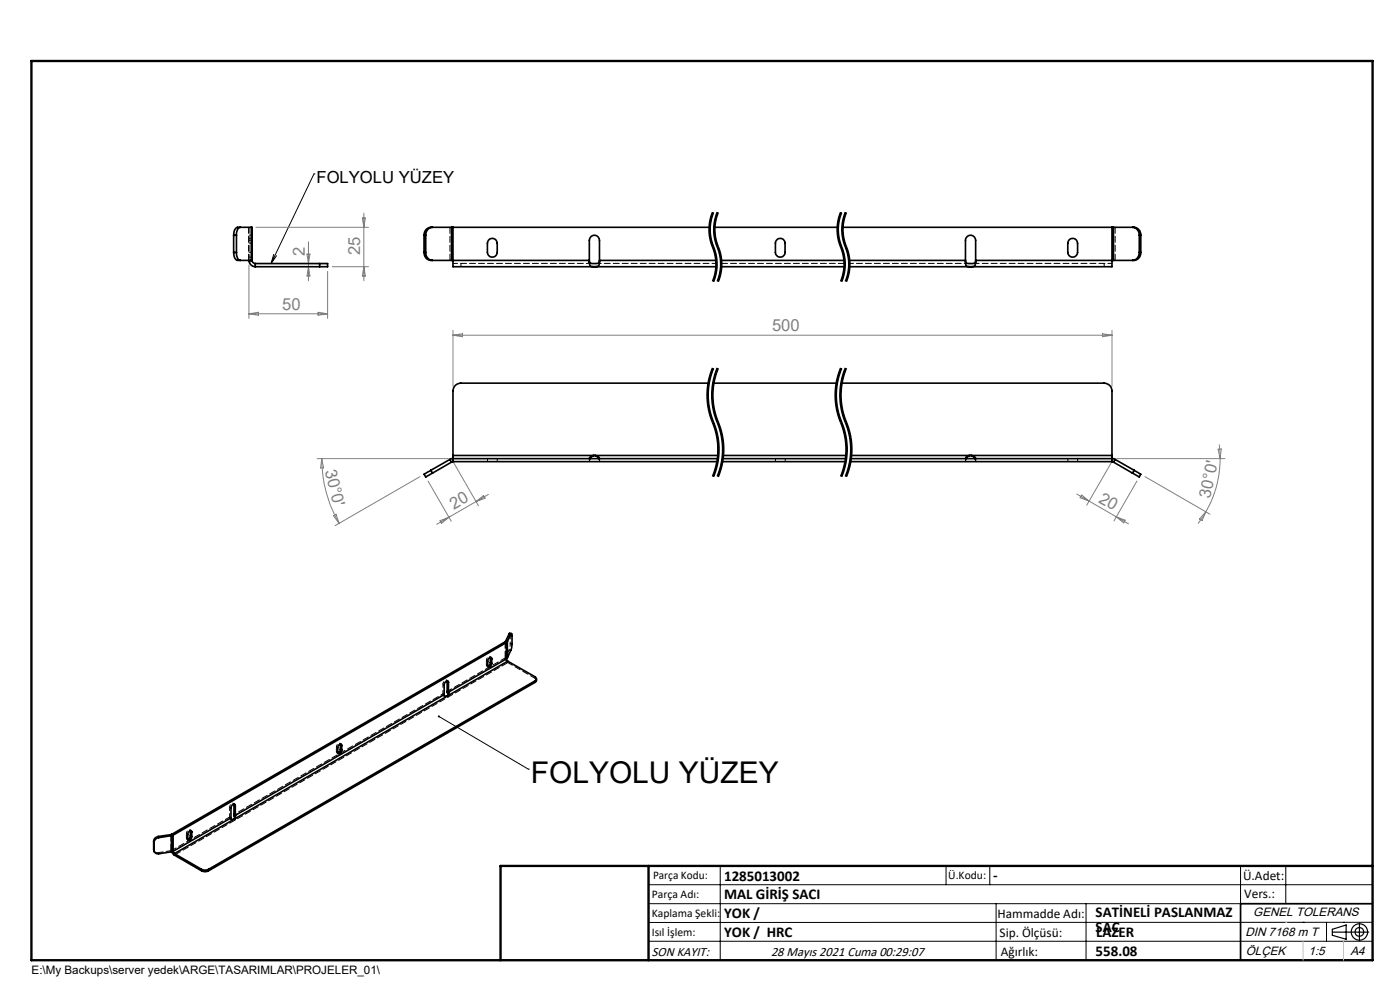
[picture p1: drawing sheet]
<svg xmlns="http://www.w3.org/2000/svg" width="297mm" height="210mm" viewBox="0 0 297 210" stroke-linecap="round" stroke-linejoin="round" font-family="sans-serif">
<path d="M151.3 45a9.5 9.5 0 0 0 0 7.4M151.3 52.4a9.5 9.5 0 0 1 0 7.3M152.3 45a9.5 9.5 0 0 0 0 7.4M152.3 52.4a9.5 9.5 0 0 1 0 7.3M178.4 45a9.5 9.5 0 0 0 0 7.4M178.4 52.4a9.5 9.5 0 0 1 0 7.3M179.4 45a9.5 9.5 0 0 0 0 7.4M179.4 52.4a9.5 9.5 0 0 1 0 7.3" fill="none" stroke="#000" stroke-width=".21" stroke-dasharray="6.3 1.3 1.3 1.3" stroke-dashoffset="4.5" stroke-linecap="butt"/>
<g fill="none" stroke="#000" stroke-width=".21">
<path d="M66.6 36.9h.1M66.6 36.9l-9.1 19M58.1 54l-.6 1.9M58.7 54.2l-1.2 1.7M150.4 48l.1 2.3 .8 2.6M150.7 48.9l.2 1.8 .5 1.4M151.1 45l-.5 1.7-.2 1.3M151.3 52.8l.5 2.6M151.3 45a10 10 0 0 0 .3 8.2 9.5 9.5 0 0 1-.3 6.5M151.4 52.1v.2zM151.4 48a10.1 10.1 0 0 0 .9 4.9M151.4 45.1l-.5 1.7-.2 2.1"/>
<path d="M151.4 52.3l.5 1.3M151.7 48.9l.3 2.2 .9 2.5M151.8 55.4l-.1 2.2-.6 2.1M151.9 53.6l.2 1.3M152.1 57.6l-.7 2.2M152.1 45l-.5 1.7-.2 1.3M152.1 54.9l.1 .9M152.2 56.7l-.1 .9M152.2 55.8v.9M152.3 52.8l.1 .5M152.3 45a9.9 9.9 0 0 0 .3 8.2 9.5 9.5 0 0 1-.3 6.5M152.4 53.3l.4 2.1"/>
<path d="M152.4 58.8l-.3 .9M152.4 45.1l-.5 1.7-.2 2.1M152.8 55.4v1.7l-.4 1.7M152.9 53.6l.2 1.3M153.1 57.6l-.7 2.2M153.1 54.9l.1 .9M153.2 56.7l-.1 .9M153.2 55.8v.9M177.6 48a10.1 10.1 0 0 0 .8 4.9M177.9 48.9l.3 2.2 .8 2.5M178.3 45l-.6 1.7-.1 1.3M178.4 52.8l.6 2.6"/>
<path d="M178.4 59.2l-.1 .5M178.4 45a9.9 9.9 0 0 0 .4 8.2 9.5 9.5 0 0 1-.4 6.5M178.6 48a10.1 10.1 0 0 0 .8 4.9M178.6 45.1l-.5 1.7-.2 2.1M178.9 48.9l.3 2.2 .8 2.5M179 55.4l-.1 1.7-.5 2.1M179 53.6l.2 .9M179.2 57.6l-.6 2.2M179.2 54.5l.1 .4M179.3 45l-.6 1.7-.1 1.3M179.3 54.9l.1 .9M179.3 56.7l-.1 .9"/>
<path d="M179.4 55.8l-.1 .9M179.4 52.8l.6 2.6M179.4 45a9.9 9.9 0 0 0 .4 8.2 9.5 9.5 0 0 1-.4 6.5M179.6 45.1l-.5 1.7-.2 2.1M180 55.4l-.1 2.2-.6 2.1M180 53.6l.3 1.3M180.2 57.6l-.6 2.2M180.3 54.9l.1 .9M180.3 56.7l-.1 .9M180.4 55.8l-.1 .9M151.1 78l-.7 2.2a15.1 15.1 0 0 0-.4 5M151.3 78.1a15.4 15.4 0 0 0 .4 12.5 15 15 0 0 1-.4 10.5"/>
<path d="M151.4 78.1l-.8 2.7M152.1 78l-.7 2.2a15.1 15.1 0 0 0-.4 5M152.3 78.1a15.4 15.4 0 0 0 .4 12.5 15 15 0 0 1-.4 10.5M152.4 78.1l-.8 2.7M178.3 78l-.7 2.2a15.1 15.1 0 0 0-.4 5M178.4 78.1a15.4 15.4 0 0 0 .4 12.5 15 15 0 0 1-.4 10.5M178.6 78.1l-.8 2.7M179.3 78l-1 3.3M179.4 78.1a15.4 15.4 0 0 0 .4 12.5 15 15 0 0 1-.4 10.5M179.6 78.1l-.7 2.2M150 85.3l.3 1.6 .6 2.2M150.4 82.4v3.4l.3 1.6 .6 1.9"/>
<path d="M150.6 80.8l-.2 1.6M150.9 89.1l.8 2.1M151 85.3l.3 1.6 .6 2.2M151.3 89.3l.1 .2zM151.4 82.4a17.3 17.3 0 0 0 1.6 8.7l.6 3.4M151.4 89.5a15.1 15.1 0 0 1 1.2 5M151.6 80.8l-.2 1.6M151.7 91.2l.5 2.8M151.7 99.4l-.6 1.6M151.9 89.1l.9 2.7 .4 2.2M152.2 93.9a14.8 14.8 0 0 1-.5 5.6M152.5 96.8l-.2 1.6-.7 2.2"/>
<path d="M152.6 94.5l-.1 2.3M153.2 93.9a14.8 14.8 0 0 1-1.1 7.1M153.5 96.8l-.2 1.6-.7 2.2M153.6 94.5l-.1 2.3M177.2 85.3l.2 1.6 .7 2.2M177.5 82.4a17.3 17.3 0 0 0 1.7 8.7M177.8 80.8l-.3 1.6M178.1 89.1l.9 2.7 .4 2.2M178.2 85.3l.1 1.1M178.3 81.3l-.2 2.2 .1 1.7M178.3 86.4l.8 2.7M178.5 82.4v2.8l.4 2.2"/>
<path d="M178.8 80.8l-.3 1.6M178.9 87.4l.5 1.6a15.7 15.7 0 0 1 1.4 5.5M178.9 80.3l-.1 .5M179.1 89.1l.9 2.7 .4 2.2M179.2 99.6l-.4 1M179.2 91.1l.5 2.8M179.4 93.9a14.8 14.8 0 0 1-1.1 7.1M179.7 96.8l-.5 2.8M179.7 93.9l.1 .6M179.8 94.5l-.1 2.3M180.4 93.9a14.8 14.8 0 0 1-1.1 7.1M180.7 96.8l-.2 1.6-.7 2.2"/>
<path d="M180.8 94.5l-.1 2.3M151.6 100.6l-.2 .6M152.6 100.6l-.2 .6M178.8 100.6l-.2 .6M179.8 100.6l-.2 .6M93.1 152l19 11.2M112.1 163.2h.1M137.6 187.7h153.6M137.6 191.7h153.6M137.6 199.7h153.6M152.8 183.7v20M200.7 183.7v4"/>
<path d="M210 183.7v4M211.3 191.7v12M230.4 191.7v12M263.2 183.7v20M272.8 183.7v8M276.4 195.6h.1M281.4 195.6v4.1M285 195.6h.1M291.2 195.6l-153.6 .1"/>
</g>
<path d="M151.3 78.1a15 15 0 0 0 0 11.5M152.3 78.1a15 15 0 0 0 0 11.5M178.4 78.1a15 15 0 0 0 0 11.5M179.4 78.1a15 15 0 0 0 0 11.5M151.3 89.6a15 15 0 0 1 0 11.5M152.3 89.6a15 15 0 0 1 0 11.5M178.4 89.6a15 15 0 0 1 0 11.5M179.4 89.6a15 15 0 0 1 0 11.5" fill="none" stroke="#000" stroke-width=".21" stroke-dasharray="6.3 1.3 1.3 1.3" stroke-dashoffset="2.3" stroke-linecap="butt"/>
<g fill="none" stroke="#000" stroke-width=".25">
<path d="M282.6 197.7h7.8M282.6 197.1l3-.9v3l-3-.8zM288.4 195.8v3.8M106.2 203.7h185"/>
<circle cx="288.4" cy="197.7" r="1.74"/>
<circle cx="288.4" cy="197.7" r=".93"/>
</g>
<g fill="none" stroke="#808080" stroke-width=".21">
<path d="M52.8 56.2v11.3M54.3 48.2h23.9M65.1 53.9h.7l-.4 2zM65.4 56.6l.4 2h-.7zM65.4 51.3v8.3M69.5 57.6v9.9M70.5 56.6h7.7M76.9 46.2h.6l-.3 2zM77.2 45.2v14.4M77.2 56.6l.3 2h-.6zM52.8 66.6h16.7M52.8 66.6l2-.4v.7z"/>
<path d="M67.5 66.2l2 .4-2 .3zM96.1 70.1v11.8M96.1 71.1h139.8M96.1 71.1l2-.3v.6zM233.9 70.8l2 .3-2 .3zM235.9 70.1v11.8M67.3 97.3h27.8M68.3 97.3a27.7 27.7 0 0 0 3.6 13.7M68.3 97.3l.4 2h-.7zM96.2 98.1l5.3 9.2M235.8 98.1l-5.3 9.1M236.9 97.3h23"/>
<path d="M258.4 95.3l.7-.1-.3 2.1zM258.7 94.3l.1 3M258.8 97.3a22.2 22.2 0 0 1-3 11.3M70.7 109.4l.6-.3 .6 1.9zM89.1 101.1l-18 10.4M90.8 102.1l4.9 8.5M93.3 110.4l1.9-.7-1.5 1.3zM95.2 109.7l-2.6 1.5M101 106.4l-5.8 3.3M101 106.4l1.6-1.3 .3 .6zM103.6 104.9l-2.6 1.5M228.4 104.8l2.6 1.5"/>
<path d="M229.5 105l1.5 1.3-1.9-.7zM231 106.3l8.4 4.8M236.8 109.6l1.9 .7-.3 .6zM241.2 102.1l-4.9 8.4M242.9 101.1l13.8 8M255.8 108.6l-1.7 2.4M255.8 108.6l-.8 1.8-.5-.3z"/>
</g>
<g fill="none" stroke="#000" stroke-width=".35">
<path d="M49.6 53.5a1.51 1.51 0 0 0 .8 1.7h2.9M49.6 49.9h.6M49.6 53.5h.6M49.6 49.9v3.6M50.2 53.5a1.45 1.45 0 0 0 .8 1.7M50.2 49.9v3.6M51 48.2a1.45 1.45 0 0 0-.8 1.7M52.8 55.2a1.39 1.39 0 0 0 1.4 1.4M53.3 48.2h-2.9a1.51 1.51 0 0 0-.8 1.7M53.3 48.2h.2v7M53.3 55.2h.2M53.3 48.2v7"/>
<path d="M53.5 55.2a.73 .73 0 0 0 .7 .7M54.2 55.9v.7M54.2 55.9h13.6M54.2 56.6h13.6M67.8 55.9h1.7v.7h-1.7M67.8 55.9v.7M90 53.5a1.58 1.58 0 0 0 1.4 1.7h4.4M90 49.9h.3M90 53.5h.3M90 49.9v3.6M90.3 53.5a1.58 1.58 0 0 0 1.5 1.7M90.3 49.9v3.6"/>
<path d="M91.8 48.2a1.58 1.58 0 0 0-1.5 1.7M95.8 48.2h-4.4a1.58 1.58 0 0 0-1.4 1.7M95.8 55.2h.3M95.8 48.2h.3M95.8 48.2v7M96.1 55.2v1.4h55.9M96.1 55.2h28.9M96.1 48.2h54.4M96.1 48.2v7M103.6 50.9a1.04 1.04 0 0 1 1.2-.3 1.04 1.04 0 0 1 .7 1v1.9a1.04 1.04 0 0 1-1.1 1 1.04 1.04 0 0 1-1-1v-1.9zM125 55.2v.1a1.01 1.01 0 0 0 .3 1.1 1.01 1.01 0 0 0 1.2 .1 .92 .92 0 0 0 .7-1.1v-.2M125 55.2v-4.2a1.08 1.08 0 0 1 1.1-1.1 1.08 1.08 0 0 1 1.1 1.1v4.2"/>
<path d="M125 55.4l.1 .2a1.86 1.86 0 0 0 2 0l.1-.2M127.2 55.2h24.7M151.5 48.2h26.2M153 55.2h26.1M153 56.6h26.1M164.7 50.9a1.02 1.02 0 0 1 1.2-.3 1.02 1.02 0 0 1 .6 1v1.9a1.02 1.02 0 0 1-1 1 1.02 1.02 0 0 1-1-1v-1.9zM178.7 48.2h57.2M180.1 55.2h24.7M204.8 55.2v.3a.84 .84 0 0 0 .2 .9 .84 .84 0 0 0 .9 .2 .91 .91 0 0 0 .9-.3 .91 .91 0 0 0 .2-.9v-.2M204.8 55.2v-4.2a1.08 1.08 0 0 1 1.1-1.1 1.08 1.08 0 0 1 1.1 1.1v4.2M204.8 55.4l.1 .2a1.81 1.81 0 0 0 2 .1l.1-.3M207 55.2h28.9"/>
<path d="M226.8 50.9a1.04 1.04 0 0 1 1.1-.3 1.04 1.04 0 0 1 .7 1v1.9a1.04 1.04 0 0 1-1 1 1.04 1.04 0 0 1-1.1-1v-1.9zM235.9 55.2h.3M235.9 48.2h.3M235.9 55.2v1.4h-55.7M235.9 48.2v7M236.2 48.2h4.4a1.59 1.59 0 0 1 1.4 1.7M236.2 48.2v7M240.2 48.2a1.58 1.58 0 0 1 1.5 1.7M241.7 53.5a1.58 1.58 0 0 1-1.5 1.7M241.7 49.9h.3M241.7 53.5h.3M241.7 49.9v3.6"/>
<path d="M242 53.5a1.59 1.59 0 0 1-1.4 1.7h-4.4M242 49.9v3.6M91.4 99.8l-1.4 .8 .3 .6 1.5-.8M91.4 99.8l.4 .6M95.4 97.5l.4 .5M95.4 97.5l-4 2.3M95.8 98l-4 2.4M96.1 97.3l-.7 .2M96.1 97.9l-.3 .1M96.1 96.6v.7M96.1 97.3v.6M96.1 97.3h56.2"/>
<path d="M96.1 97.9h56.1M96.1 96.6h56.3M125 97.3a1.23 1.23 0 0 1 2.2 0M125 97.3h.1M125.9 96.6l-.7 .7M126.3 96.6l.7 .7M127.2 97.3h.1M150.3 81.3h-52.5a1.69 1.69 0 0 0-1.7 1.6v13.7M151.3 81.3h26.2M153.2 97.9h26.2M153.3 97.3h26.2M153.4 96.6h26.1"/>
<path d="M178.5 81.3h55.7a1.69 1.69 0 0 1 1.7 1.6v13.7M180.3 97.9h55.6M180.4 97.3h55.5M180.5 96.6h55.4M204.8 97.3a1.23 1.23 0 0 1 2.2 0M204.8 97.3h.1M205.7 96.6l-.4 .2-.3 .5M206.1 96.6l.7 .7M207 97.3h.1M235.9 97.9l.3 .1M235.9 97.3l.7 .2M235.9 96.6v.7"/>
<path d="M235.9 97.3v.6M236.2 98l4 2.4M236.6 97.5l-.4 .5M236.6 97.5l4 2.3M240.6 99.8l1.4 .8-.3 .6-1.5-.8M240.6 99.8l-.4 .6M104 139.6l.3 .2M104 139.4v1.1M104.3 139.8v-.2a.58 .58 0 0 0-.6 0 .58 .58 0 0 0-.2 .7v1.1a.58 .58 0 0 0 .6-.1 .58 .58 0 0 0 .2-.6M104.3 139.8v.9M107.1 136.2l.3 .1M107.1 136.2l-70.7 40.8"/>
<path d="M107.2 136.1l-.1 .1M107.2 136.1h.4M107.4 139.8l.3 .5M107.4 136.3l-70.7 40.9M107.4 136.3v3.5M107.4 139.8l-12.3 7M107.6 136.1l-.2 .2M107.6 139.6l-.2 .2M107.6 136.1v3.5M108 134.5l-.8 1.6M108 134.5l.3 .1M108.3 134.6l.2-.2 .1 2.8-1 2.4"/>
<path d="M108.3 134.6l-.7 1.5M108.5 134.4l-.4-.1-.1 .2M72.2 158.9l-.2 .6-.4 .2M72.2 158l.3 .1M72.2 157.8v1.1M72.2 158.9l.3 .2M72.5 158.1v-.1a.58 .58 0 0 0-.7 0 .58 .58 0 0 0-.2 .6v1.1a.57 .57 0 0 0 .7 0 .57 .57 0 0 0 .2-.6M72.5 158.1v1M94.2 147.3l-44.3 25.7M94.9 146.7v.2M94.9 144.6l.2 .1M94.9 144.4v2.3"/>
<path d="M94.9 146.7l.2 .1M94.9 146.9l.2 .6M94.9 146.9h.3M95.1 144.7v-.1a.6 .6 0 0 0-.6 0 .6 .6 0 0 0-.3 .7v2M95.1 146.8l.1 .1M95.1 144.7v2.1M95.2 146.9a.52 .52 0 0 1-.3 .7 .52 .52 0 0 1-.7-.3M104 140.5l-.2 .6-.3 .2M104 140.5l.3 .2M107.7 140.3l5.8 3.3a.46 .46 0 0 1 .3 .4 .46 .46 0 0 1-.3 .4M107.7 140.3l-70.7 40.8M113.5 144.4l-69.3 40"/>
<path d="M113.5 144.4v.3M113.5 144.7l-69.3 40M113.8 144l-.1 .6-.2 .1M32.6 178.4l.1 .2M32.6 178.4v1.8M32.7 178.6v1.8M33.5 177.4a1.11 1.11 0 0 0-.9 1M33.5 177.4l.2 .3M33.7 177.7a1.12 1.12 0 0 0-1 .9M36.3 177.1l.1 .2M36.3 177.1l-2.8 .3M36.4 177.3l-2.7 .4"/>
<path d="M36.4 177.3v3.4M36.4 177l-.1 .1M36.4 177l.3 .2M36.7 177.2l-.3 .1M36.7 177.2v3.4M40.4 177.3l-.2 .6-.4 .2M40.4 176.3l.3 .2M40.4 176.2v1.1M40.4 177.3l.3 .1M40.7 176.5l-.2-.3-.6 .4-.1 1.5a.58 .58 0 0 0 .7 0 .58 .58 0 0 0 .2-.7M40.7 176.5v.9M49 173.5l-12.3 7.1"/>
<path d="M49.6 170.6v.1M49.6 173l.2 .6M49.6 172.8v.2M49.6 170.7l.3 .2M49.6 172.8l.3 .2M49.6 170.7v2.1M49.6 173l.3 .1M49.9 170.9v-.2a.61 .61 0 0 0-.7 .1 .61 .61 0 0 0-.2 .6v2.1M49.9 173.1a.51 .51 0 0 1-.2 .7 .51 .51 0 0 1-.7-.3M49.9 173v.1M49.9 170.9v2.1M32.6 180.2l.2 .5"/>
<path d="M32.6 180.2l.1 .2M32.7 180.4a.76 .76 0 0 0 1 .7l2.7-.4M36.5 180.7l.5 .7M36.7 180.6l-.3 .1M36.7 180.6l.3 .5M37 181.1l5.8 3.3M37 181.1v.3M37 181.4l5.8 3.3M42.8 184.4l.5 .2 .9-.2M42.8 184.7a1.5 1.5 0 0 0 1.4 0M42.8 184.4v.3M44.2 184.4v.3"/>
<path d="M291.2 191.7h-28v12"/>
</g>
<path d="M6.7 12.9h284.5v190.8h-284.5zM137.6 183.7v20M291.2 183.7h-185v20" fill="none" stroke="#000" stroke-width=".5"/>
<path d="M95.4 97.3h.4M95.6 97.9h.2M96 97.1l-.3 .2M96.2 97.8l-.1 .1M236 97.1l.3 .2M236.2 97.3h.4M276.4 199.7v4M285 199.7v4" fill="none" stroke="#c0c0c0" stroke-width=".21"/>
<path d="M272.8 195.6h.1" fill="none" stroke="#c0c0c0" stroke-width=".25"/>
<path d="M93 151.8a.23 .23 0 0 1 .3 0 .23 .23 0 0 1-.1 .4 .23 .23 0 0 1-.3-.3l.2 .1z" fill="#000"/>
<g fill="none" stroke="#000" stroke-width=".21" stroke-dasharray="1.3 .6">
<path d="M52.7 55.2v-7M52.8 55.2v-7M95.5 55.2v-7M125 55.6v-.2M127.2 55.6v-.2M204.8 55.6v-.2M207 55.6v-.2M236.6 48.2v7M104.2 139.5l-.3-.2M107.3 139.5l-.1 .1M107.3 139.5h.4M107.4 139.7l-.2-.1"/>
<path d="M108 137.9l.4 .1M108.1 134.3l.1 .4M108.2 134.7l.4 .1M108.6 136.6l-.4-.1M71.4 158.5l.3 .1M71.5 159.7l.3 .1M71.7 159.6l-.3-.2M71.7 159.7h-.2l-.1-.3M72.4 157.8l-.3-.1M94 145.1l.3 .2M94 147.2l.3 .1M94 147.4h.3"/>
<path d="M94 147.4v-.2M95 144.4l-.2-.1M95.1 147.7l.1-.4M103.2 140.1l.3 .1M103.3 141.3l.3 .2M103.5 141.2l-.3-.2M103.5 141.3h-.2l-.1-.3M107.7 140.2v.4M113.5 143.6v.3M113.5 143.9l.3 .4M39.5 176.8l.3 .2M39.7 178.1l.3 .1"/>
<path d="M39.8 177.9l-.3-.1M39.9 178.1l-.2-.1-.2-.2M40.6 176.2l-.3-.2M48.7 171.2l.3 .2M48.7 173.3l.3 .2M48.7 173.5l.3 .1M48.7 173.5v-.2M49.8 170.6l-.3-.2M49.9 173.8l.1-.3M33.7 181.1l-.1-.2M36.3 180.5l.1 .2M36.5 180.4l-.2 .1"/>
<path d="M36.5 180.4v.3M36.7 180.6l-.2-.2"/>
</g>
<g fill="none" stroke="#000" stroke-width=".21" stroke-dasharray="1.3 .6" stroke-dashoffset=".3">
<path d="M52.8 51.6h.7M52.8 51h.7M52.8 54.5h.7M52.9 55.6l.6-.2M53.5 53.5h-.7M53.5 50.5h-.7M53.5 49.9h-.7M54.2 56.5v-.6M97.8 56.5v-.6M152 55.9h-55.9M234.2 55.9v.6M103.4 97.9v-.6"/>
<path d="M105.5 97.9v-.6M125 97.9v-.6M125 97.9l.2-.6M127 97.3l.2 .6M127.2 97.9v-.6M164.5 97.9v-.6M166.6 97.9v-.6M204.8 97.9v-.6M204.8 97.9l.2-.6M206.8 97.3l.2 .6M207 97.9v-.6M226.5 97.9v-.6"/>
<path d="M228.6 97.9v-.6"/>
</g>
<path d="M235.9 55.9h-55.7" fill="none" stroke="#000" stroke-width=".21" stroke-dasharray="1.3 .6" stroke-dashoffset=".4"/>
<path d="M179.2 55.9h-26.2M107.2 136.1v3.5M107.3 136v3.5M36.3 180.5v-3.5M36.5 180.4v-3.4" fill="none" stroke="#000" stroke-width=".21" stroke-dasharray="1.3 .6" stroke-dashoffset="-.1"/>
<path d="M71.4 159.4v-.9M94 147.2v-2.1M103.2 141v-.9M39.5 177.8v-1M48.7 173.3v-2.1M33.6 180.9l-.6-.1-.3-.3" fill="none" stroke="#000" stroke-width=".21" stroke-dasharray="1.3 .6" stroke-dashoffset=".5"/>
<path d="M107.2 139.6l-12.3 7.1M48.7 173.3l-12.2 7.1M33.6 180.9l2.7-.4" fill="none" stroke="#000" stroke-width=".21" stroke-dasharray="1.3 .6" stroke-dashoffset=".2"/>
<path d="M94 147.2l-44.4 25.6" fill="none" stroke="#000" stroke-width=".21" stroke-dasharray="1.3 .6" stroke-dashoffset=".8"/>
<path d="M37 181.4l70.7-40.8" fill="none" stroke="#000" stroke-width=".21" stroke-dasharray="1.3 .6" stroke-dashoffset="-.2"/>
<path d="M108.2 136.5l-.2 1.4M71.4 158.5a.57 .57 0 0 1 .2-.7 .57 .57 0 0 1 .6 0M94 145.1a.61 .61 0 0 1 .2-.6 .61 .61 0 0 1 .7-.1M103.2 140.1a.57 .57 0 0 1 .2-.6 .57 .57 0 0 1 .6-.1M39.5 176.8a.57 .57 0 0 1 .3-.6 .57 .57 0 0 1 .6 0M48.7 171.2a.61 .61 0 0 1 .2-.6 .61 .61 0 0 1 .7-.1" fill="none" stroke="#000" stroke-width=".21" stroke-dasharray="1.3 .6" stroke-dashoffset=".7"/>
<path d="M107.3 139.5l.7-1.6M108.2 136.5v-1.8M95.1 147.5a.51 .51 0 0 1-.5 .5 .51 .51 0 0 1-.5-.4l-.1-.2M49.8 173.6a.51 .51 0 0 1-.4 .6 .51 .51 0 0 1-.6-.5l-.1-.2" fill="none" stroke="#000" stroke-width=".21" stroke-dasharray="1.3 .6" stroke-dashoffset=".9"/>
<path d="M113.5 143.9l-5.8-3.3" fill="none" stroke="#000" stroke-width=".21" stroke-dasharray="1.3 .6" stroke-dashoffset=".1"/>
<path d="M107.7 140.6l-.4-.5-.1-.5" fill="none" stroke="#000" stroke-width=".21" stroke-dasharray="1.3 .6" stroke-dashoffset=".6"/>
<text font-size="6.3" x="112.6" y="166">FOLYOLU YÜZEY</text>
<text font-size="3.5" x="67.2" y="38.7">FOLYOLU YÜZEY</text>
<g font-size="3.5" fill="#808080">
<text x="64.7" y="54.2" transform="rotate(-90 64.7 54.2)">2</text>
<text x="76.4" y="54.1" transform="rotate(-90 76.4 54.1)">25</text>
<text x="59.9" y="65.8">50</text>
<text x="163.8" y="70.3">500</text>
<text x="68.9" y="99.9" transform="rotate(76 68.9 99.9)">30°0'</text>
<text x="232.9" y="106.4" transform="rotate(30 232.9 106.4)">20</text>
<text x="256.7" y="105.8" transform="rotate(-78 256.7 105.8)">30°0'</text>
<text x="96.3" y="108.2" transform="rotate(-30 96.3 108.2)">20</text>
</g>
<g font-size="3.2">
<text x="153.6" y="186.8">1285013002</text>
<text x="153.6" y="190.8">MAL GİRİŞ SACI</text>
<text x="210.7" y="186.6">-</text>
<text x="153.6" y="194.8">YOK /</text>
<text x="232.4" y="194.5">SATİNELİ PASLANMAZ</text>
<text x="232.4" y="197.7">SAC</text>
<text x="153.6" y="198.8">YOK / HRC</text>
<text x="232.4" y="202.8">558.08</text>
<text x="232.5" y="198.8">LAZER</text>
</g>
<g font-size="2.8">
<text x="263.7" y="186.7">Ü.Adet:</text>
<text x="263.9" y="190.5">Vers.:</text>
<text x="211.6" y="194.8">Hammadde Adı:</text>
<text x="138.3" y="202.8">SON KAYIT:</text>
<text x="163.6" y="202.8">28 Mayıs 2021 Cuma 00:29:07</text>
<text x="212.1" y="198.7">Sip. Ölçüsü:</text>
<text x="212.3" y="202.7">Ağırlık:</text>
</g>
<g font-size="2.6">
<text x="265.9" y="194.4">GENEL TOLERANS</text>
<text x="264.2" y="198.5">DIN 7168 m T</text>
<text x="264.3" y="202.6">ÖLÇEK</text>
<text x="277.6" y="202.6">1:5</text>
<text x="286.5" y="202.6">A4</text>
</g>
<g font-size="2.5">
<text x="138.3" y="190.5">Parça Adı:</text>
<text x="138.5" y="186.5">Parça Kodu:</text>
<text x="201.2" y="186.5">Ü.Kodu:</text>
<text x="138.3" y="194.5">Kaplama Şekli:</text>
<text x="138.3" y="198.6">Isıl İşlem:</text>
<text x="6.7" y="206.7">E:\My Backups\server yedek\ARGE\TASARIMLAR\PROJELER_01\</text>
</g>
</svg>
